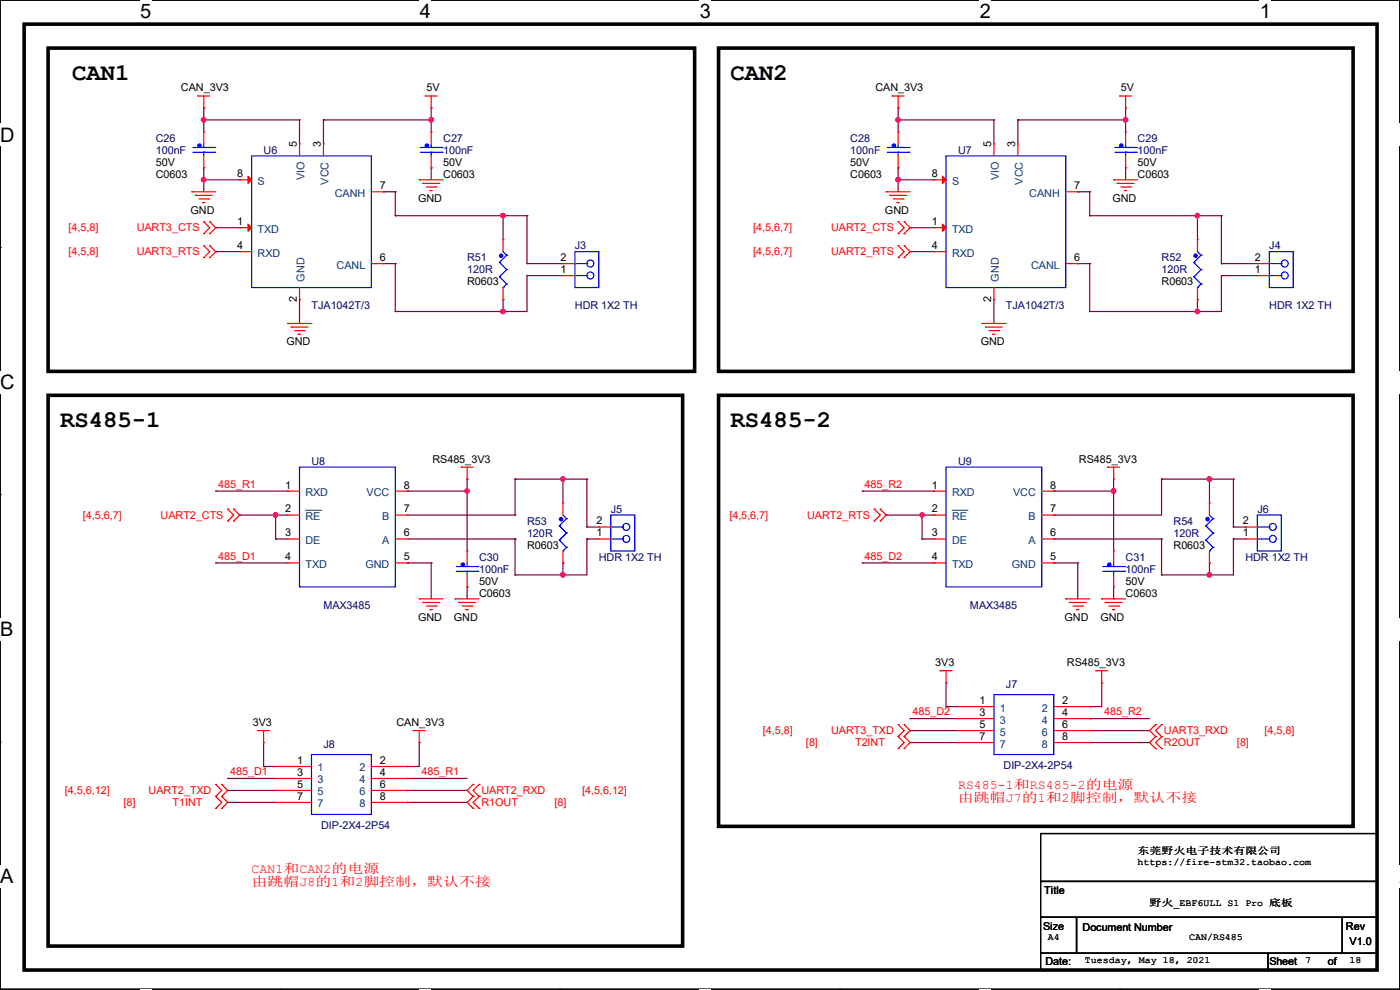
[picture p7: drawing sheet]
<svg xmlns="http://www.w3.org/2000/svg" width="297mm" height="210mm" viewBox="0 0 297 210" stroke-linecap="round" stroke-linejoin="round" font-family="sans-serif">
<path d="M0 0h297v209.8h-297z" fill="none" stroke="#000" stroke-width=".25"/>
<g fill="#fff">
<path d="M29.7 0h2.4v4.8h-2.4z"/>
<path d="M29.7 209.8h2.4v.2h-2.4z"/>
</g>
<path d="M59.4 0h.1M59.4 209.8h.1" fill="none" stroke="#000" stroke-width=".25"/>
<g fill="#fff">
<path d="M89.1 0h2.3v4.8h-2.3z"/>
<path d="M89.1 209.8h2.3v.2h-2.3z"/>
</g>
<path d="M118.8 0h.1M118.8 209.8h.1" fill="none" stroke="#000" stroke-width=".25"/>
<g fill="#fff">
<path d="M148.5 0h2.3v4.8h-2.3z"/>
<path d="M148.5 209.8h2.3v.2h-2.3z"/>
</g>
<path d="M178.2 0h.1M178.2 209.8h.1" fill="none" stroke="#000" stroke-width=".25"/>
<g fill="#fff">
<path d="M207.9 0h2.3v4.8h-2.3z"/>
<path d="M207.9 209.8h2.3v.2h-2.3z"/>
</g>
<path d="M237.6 0h.1M237.6 209.8h.1" fill="none" stroke="#000" stroke-width=".25"/>
<g fill="#fff">
<path d="M267.3 0h2.3v4.8h-2.3z"/>
<path d="M267.3 209.8h2.3v.2h-2.3z"/>
<path d="M0 26.2h3.1v4.8h-3.1z"/>
<path d="M297 26.2v4.8z"/>
<path d="M0 78.7h3.1v4.7h-3.1z"/>
<path d="M297 78.7v4.7z"/>
</g>
<path d="M0 52.5h.1M297 52.5h.1" fill="none" stroke="#000" stroke-width=".25"/>
<g fill="#fff">
<path d="M0 131.1h2.9v4.8h-2.9z"/>
<path d="M297 131.1v4.8z"/>
</g>
<path d="M0 104.9h.1M297 104.9h.1" fill="none" stroke="#000" stroke-width=".25"/>
<g fill="#fff">
<path d="M0 183.6h2.9v4.7h-2.9z"/>
<path d="M296.9 183.6h.1v4.7h-.1z"/>
</g>
<path d="M0 157.4h.1M297 157.4h.1M220.8 176.8h71.3v10.2h-71.3zM220.8 187h71.3v7.6h-71.3zM220.8 194.6h7.6v7.6h-7.6zM228.4 194.6h56.4v7.6h-56.4zM284.8 194.6h7.3v7.6h-7.3zM220.8 202.2h48.2v3.6h-48.2zM269 202.2h23.1v3.6h-23.1z" fill="none" stroke="#000" stroke-width=".25"/>
<path d="M5.1 5.1h287v200.7h-287zM10.2 10.2h137.2v68.6h-137.2zM152.4 10.2h134.7v68.6h-134.7zM10.2 83.9h134.6v116.8h-134.6zM152.4 83.9h134.7v91.4h-134.7z" fill="none" stroke="#000" stroke-width=".76"/>
<g fill="none" stroke="#800040" stroke-width=".25">
<path d="M43.2 22.9h.1M43.2 25.4h.1M43.2 38.1h.1M43.2 35.6h.1M43.2 25.4h20.3M43.2 22.9v5.1M43.2 35.6v5.1M43.2 38.1h7.6M63.5 25.4h.1M63.5 25.4v5.1M68.6 25.4h.1M68.6 25.4h22.9"/>
<path d="M68.6 25.4v5.1M91.5 22.9h.1M91.5 35.6h.1M91.5 25.4h.1M91.5 22.9v5.1M91.5 35.6v2.5M190.5 22.9h.1M190.5 25.4h.1M190.5 38.1h.1M190.5 35.6h.1M190.5 25.4h20.4M190.5 38.1h7.7"/>
<path d="M190.5 22.9v5.1M190.5 35.6v5.1M210.9 25.4h.1M210.9 25.4v5.1M215.9 25.4h.1M215.9 25.4h22.9M215.9 25.4v5.1M238.8 22.9h.1M238.8 35.6h.1M238.8 25.4h.1M238.8 22.9v5.1M238.8 35.6v2.5"/>
<path d="M45.8 48.3h.1M45.8 53.4h.1M45.8 48.3h5M45.8 53.4h5M81.3 55.9h.1M81.3 40.7h.1M81.3 55.9h2.6M81.3 40.7h2.6M83.9 45.8h.1M83.9 40.7h.1M83.9 55.9h.1M83.9 45.8h27.9"/>
<path d="M83.9 40.7v5.1M83.9 55.9v10.2M106.7 45.8h.1M106.7 45.8v5M111.8 45.8h.1M111.8 58.5h.1M111.8 55.9h.1M111.8 58.5v7.6h-27.9M111.8 55.9h7.6M111.8 45.8v10.1M111.8 58.5h7.6M193.1 48.3h.1"/>
<path d="M193.1 53.4h.1M193.1 48.3h5.1M193.1 53.4h5.1M228.6 55.9h.1M228.6 40.7h.1M228.6 55.9h2.6M228.6 40.7h2.6M231.2 45.8h.1M231.2 40.7h.1M231.2 55.9h.1M231.2 45.8h27.9M231.2 40.7v5.1"/>
<path d="M231.2 55.9v10.2M254 45.8h.1M254 45.8v5M259.1 45.8h.1M259.1 58.5h.1M259.1 55.9h.1M259.1 58.5v7.6h-27.9M259.1 55.9h7.6M259.1 58.5h7.6M259.1 45.8v10.1M63.5 63.5h.1M63.5 63.5v5.1"/>
<path d="M83.9 66.1h.1M106.7 63.5h.1M106.7 66.1h.1M106.7 63.5v2.6M210.9 63.5h.1M210.9 63.5v5.1M231.2 66.1h.1M254 63.5h.1M254 66.1h.1M254 63.5v2.6M45.8 104.2h.1M45.8 119.4h.1"/>
<path d="M45.8 104.2h15.2M45.8 119.4h15.2M50.8 109.3h.1M50.8 109.3h10.2M58.5 109.3h.1M58.5 114.3h.1M58.5 109.3v5M58.5 114.3h2.5M86.4 104.2h.1M86.4 119.4h.1M86.4 104.2h12.7M86.4 119.4h5.1"/>
<path d="M86.4 109.3h22.9M86.4 114.3h22.9M91.5 119.4h.1M91.5 119.4v7.6M99.1 101.6h.1M99.1 104.2h.1M99.1 101.6v15.3M109.3 109.3h.1M109.3 101.6h.1M109.3 114.3h.1M109.3 101.6h15.2M109.3 101.6v7.7"/>
<path d="M109.3 114.3v7.7M119.4 119.4h.1M119.4 101.6h.1M119.4 101.6v5.1M119.4 119.4v2.6M124.5 101.6h.1M124.5 114.3h.1M124.5 111.8h.1M124.5 114.3h2.5M124.5 101.6v10.2M124.5 114.3v7.7h-15.2M124.5 111.8h2.5"/>
<path d="M182.9 104.2h.1M182.9 119.4h.1M182.9 104.2h15.3M182.9 119.4h15.3M188 109.3h.1M188 109.3h10.2M195.6 109.3h.1M195.6 114.3h.1M195.6 114.3h2.6M195.6 109.3v5M223.6 104.2h.1M223.6 109.3h.1"/>
<path d="M223.6 114.3h.1M223.6 119.4h.1M223.6 104.2h12.7M223.6 119.4h5M223.6 114.3h22.8M228.6 119.4h.1M228.6 119.4v7.6M236.3 104.2h.1M236.3 101.6v15.3M246.4 101.6h.1M246.4 114.3h.1M246.4 101.6v7.7h-22.8"/>
<path d="M246.4 101.6h15.3M246.4 114.3v7.7M256.6 119.4h.1M256.6 101.6h.1M256.6 101.6v5.1M256.6 119.4v2.6M261.7 101.6h.1M261.7 114.3h.1M261.7 111.8h.1M261.7 114.3h2.5M261.7 114.3v7.7h-15.3M261.7 111.8h2.5"/>
<path d="M261.7 101.6v10.2M99.1 124.5h.1M99.1 124.5v2.5M109.3 122h.1M119.4 122h.1M236.3 127h.1M236.3 124.5v2.5M246.4 122h.1M256.6 122h.1M55.9 157.5h.1M55.9 157.5v5.1M88.9 157.5h.1"/>
<path d="M88.9 157.5v5.1h-2.5M193.1 155h.1M193.1 152.4h.1M193.1 157.5h.1M193.1 155h10.1M193.1 152.4h10.1M193.1 157.5h10.1M200.7 144.8h.1M200.7 149.9h.1M200.7 144.8v5.1M200.7 149.9h2.5M231.2 149.9h.1"/>
<path d="M231.2 152.4h.1M231.2 155h.1M231.2 157.5h.1M231.2 155h12.7M231.2 152.4h12.7M231.2 157.5h12.7M233.7 144.8h.1M233.7 144.8v5.1h-2.5M48.3 167.7h.1M48.3 165.1h.1M48.3 170.2h.1M48.3 167.7h10.2"/>
<path d="M48.3 165.1h10.2M48.3 170.2h10.2M55.9 162.6h.1M55.9 162.6h2.6M86.4 162.6h.1M86.4 165.1h.1M86.4 167.7h.1M86.4 170.2h.1M86.4 167.7h12.7M86.4 165.1h12.7M86.4 170.2h12.7"/>
</g>
<g fill="#f0f" stroke="#f0f" stroke-width=".25">
<circle cx="91.5" cy="25.4" r=".49"/>
<circle cx="43.2" cy="25.4" r=".49"/>
<circle cx="106.7" cy="45.7" r=".49"/>
<circle cx="106.7" cy="66.1" r=".49"/>
<circle cx="43.2" cy="38.1" r=".49"/>
<circle cx="58.4" cy="109.2" r=".49"/>
<circle cx="119.4" cy="101.6" r=".49"/>
<circle cx="99.1" cy="104.2" r=".49"/>
<circle cx="119.4" cy="121.9" r=".49"/>
<circle cx="238.8" cy="25.4" r=".49"/>
<circle cx="190.5" cy="25.4" r=".49"/>
<circle cx="254" cy="66.1" r=".49"/>
<circle cx="254" cy="45.7" r=".49"/>
<circle cx="190.5" cy="38.1" r=".49"/>
<circle cx="195.6" cy="109.2" r=".49"/>
<circle cx="256.6" cy="101.6" r=".49"/>
<circle cx="256.6" cy="121.9" r=".49"/>
<circle cx="236.2" cy="104.2" r=".49"/>
</g>
<g fill="none" stroke="#f00" stroke-width=".25">
<path d="M42 20.4h.1M42 20.4h2.5M43.2 22.9h.1M43.2 28h.1M43.2 35.6h.1M43.2 20.4v2.5M43.2 28v2.5M43.2 33.1v2.5M50.8 38.1h.1M50.8 38.1h2.6M63.5 30.5h.1M63.5 30.5v2.6"/>
<path d="M68.6 30.5h.1M68.6 30.5v2.6M88.9 38.1h.1M88.9 38.1h5.1M89.7 38.9h.1M89.7 38.9h3.6M90.2 20.4h.1M90.2 20.4h2.6M90.5 39.7h2M91.5 22.9h.1M91.5 28h.1M91.5 35.6h.1"/>
<path d="M91.5 20.4v2.5M91.5 28v2.5M91.5 33.1v2.5M92.5 39.7h.1M189.3 20.4h.1M189.3 20.4h2.5M190.5 22.9h.1M190.5 28h.1M190.5 35.6h.1M190.5 20.4v2.5M190.5 28v2.5M190.5 33.1v2.5"/>
<path d="M198.2 38.1h.1M198.2 38.1h2.5M210.9 30.5h.1M210.9 30.5v2.6M215.9 30.5h.1M215.9 30.5v2.6M236.3 38.1h.1M236.3 38.1h5M237 38.9h.1M237 38.9h3.6M237.5 20.4h.1M237.5 20.4h2.6"/>
<path d="M237.8 39.7h2M238.8 22.9h.1M238.8 28h.1M238.8 35.6h.1M238.8 20.4v2.5M238.8 28v2.5M238.8 33.1v2.5M239.8 39.7h.1M40.7 40.7h.1M40.7 40.7h5.1M41.4 41.4h.1M41.4 41.4h3.6"/>
<path d="M42.2 42.2h2M43 43h.1M43 43h.5M43.2 49.6h.1M43.2 47h.1M43.2 54.7h.1M43.2 52.1h.1M43.2 47l1.3 1.3-1.3 1.3M43.2 52.1l1.3 1.3-1.3 1.3M44.2 42.2h.1M44.5 47h.1M44.5 49.6h.1"/>
<path d="M44.5 52.1h.1M44.5 54.7h.1M44.5 47l1.3 1.3-1.3 1.3M44.5 52.1l1.3 1.3-1.3 1.3M50.8 48.3h.1M50.8 53.4h.1M50.8 48.3h2.6M50.8 53.4h2.6M78.8 40.7h2.5M78.8 55.9h2.5M81.3 55.9h.1M81.3 40.7h.1"/>
<path d="M91.2 40.4h.1M91.2 40.4h.5M106.7 50.8h.1M106.7 50.8v2.6M119.4 58.5h.1M119.4 55.9h.1M119.4 55.9h2.6M119.4 58.5h2.6M188 40.7h.1M188 40.7h5.1M188.8 41.4h.1M188.8 41.4h3.5"/>
<path d="M189.5 42.2h2.1M190.3 43h.1M190.3 43h.5M190.5 49.6h.1M190.5 47h.1M190.5 54.7h.1M190.5 52.1h.1M190.5 47l1.3 1.3-1.3 1.3M190.5 52.1l1.3 1.3-1.3 1.3M191.6 42.2h.1M191.8 47h.1M191.8 49.6h.1"/>
<path d="M191.8 52.1h.1M191.8 54.7h.1M191.8 47l1.3 1.3-1.3 1.3M191.8 52.1l1.3 1.3-1.3 1.3M198.2 48.3h.1M198.2 53.4h.1M198.2 48.3h2.5M198.2 53.4h2.5M226.1 40.7h2.5M226.1 55.9h2.5M228.6 55.9h.1M228.6 40.7h.1"/>
<path d="M238.5 40.4h.1M238.5 40.4h.6M254 50.8h.1M254 50.8v2.6M266.7 58.5h.1M266.7 55.9h.1M266.7 55.9h2.6M266.7 58.5h2.6M61 68.6h.1M61 68.6h5.1M61.8 69.4h.1M61.8 69.4h3.5"/>
<path d="M62.5 70.1h2.1M63.3 70.9h.1M63.3 70.9h.5M63.5 63.5h.1M63.5 61v2.5M64.6 70.1h.1M106.7 63.5h.1M106.7 61v2.5M208.3 68.6h.1M208.3 68.6h5.1M209.1 69.4h.1M209.1 69.4h3.5"/>
<path d="M209.8 70.1h2.1M210.6 70.9h.1M210.6 70.9h.5M210.9 63.5h.1M210.9 61v2.5M211.9 70.1h.1M254 63.5h.1M254 61v2.5M97.8 99.1h.1M97.8 99.1h2.6M99.1 99.1v2.5M235 99.1h.1"/>
<path d="M235 99.1h2.5M236.3 99.1v2.5M48.3 110.5h.1M48.3 108h.1M48.3 108l1.3 1.3-1.3 1.2M49.6 108h.1M49.6 110.5h.1M49.6 108l1.2 1.3-1.2 1.2M61 119.4h.1M61 109.3h.1M61 104.2h.1M61 114.3h.1"/>
<path d="M61 114.3h2.5M61 119.4h2.5M61 109.3h2.5M61 104.2h2.5M83.9 114.3h2.5M83.9 119.4h2.5M83.9 109.3h2.5M83.9 104.2h2.5M86.4 114.3h.1M86.4 119.4h.1M86.4 109.3h.1M86.4 104.2h.1"/>
<path d="M99.1 101.6h.1M99.1 116.9h.1M99.1 116.9v2.5M119.4 106.7h.1M119.4 119.4h.1M119.4 106.7v2.6M119.4 116.9v2.5M127 114.3h.1M127 111.8h.1M127 114.3h2.6M127 111.8h2.6M185.5 110.5h.1"/>
<path d="M185.5 108h.1M185.5 108l1.2 1.3-1.2 1.2M186.7 108h.1M186.7 110.5h.1M186.7 108l1.3 1.3-1.3 1.2M198.2 119.4h.1M198.2 109.3h.1M198.2 104.2h.1M198.2 114.3h.1M198.2 114.3h2.5M198.2 119.4h2.5M198.2 109.3h2.5"/>
<path d="M198.2 104.2h2.5M221 114.3h2.6M221 119.4h2.6M221 109.3h2.6M221 104.2h2.6M223.6 114.3h.1M223.6 119.4h.1M223.6 109.3h.1M223.6 104.2h.1M236.3 101.6h.1M236.3 116.9h.1M236.3 116.9v2.5"/>
<path d="M256.6 106.7h.1M256.6 119.4h.1M256.6 106.7v2.6M256.6 116.9v2.5M264.2 114.3h.1M264.2 111.8h.1M264.2 114.3h2.5M264.2 111.8h2.5M88.9 127h.1M88.9 127h5.1M89.7 127.8h.1M89.7 127.8h3.6"/>
<path d="M90.5 128.6h2M91.2 129.3h.1M91.2 129.3h.5M92.5 128.6h.1M96.6 127h.1M96.6 127h5M97.3 127.8h.1M97.3 127.8h3.6M98.1 128.6h2M98.8 129.3h.1M98.8 129.3h.6M99.1 124.5h.1"/>
<path d="M99.1 122v2.5M100.1 128.6h.1M226.1 127h.1M226.1 127h5.1M226.9 127.8h.1M226.9 127.8h3.5M227.6 128.6h2.1M228.4 129.3h.1M228.4 129.3h.5M229.7 128.6h.1M233.7 127h.1M233.7 127h5.1"/>
<path d="M234.5 127.8h.1M234.5 127.8h3.5M235.2 128.6h2.1M236 129.3h.1M236 129.3h.5M236.3 124.5h.1M236.3 122v2.5M237.3 128.6h.1M54.7 155h.1M54.7 155h2.5M55.9 157.5h.1M55.9 155v2.5"/>
<path d="M87.7 155h.1M87.7 155h2.5M88.9 157.5h.1M88.9 155v2.5M190.5 156.3h.1M190.5 153.7h.1M190.5 158.8h.1M190.5 153.7l1.3 1.3-1.3 1.3M190.5 156.3l1.3 1.2-1.3 1.3M191.8 153.7h.1M191.8 156.3h.1M191.8 158.8h.1"/>
<path d="M191.8 153.7l1.3 1.3-1.3 1.3M191.8 156.3l1.3 1.2-1.3 1.3M199.4 142.3h.1M199.4 142.3h2.6M200.7 144.8h.1M200.7 142.3v2.5M203.2 149.9h.1M203.2 152.4h.1M203.2 155h.1M203.2 157.5h.1M203.2 155h7.7M203.2 149.9h7.7"/>
<path d="M203.2 152.4h7.7M203.2 157.5h7.7M223.6 155h7.6M223.6 149.9h7.6M223.6 152.4h7.6M223.6 157.5h7.6M231.2 149.9h.1M231.2 152.4h.1M231.2 155h.1M231.2 157.5h.1M232.5 142.3h.1M232.5 142.3h2.5"/>
<path d="M233.7 144.8h.1M233.7 142.3v2.5M245.2 153.7h.1M245.2 156.3h.1M245.2 158.8h.1M245.2 153.7l-1.3 1.3 1.3 1.3M245.2 156.3l-1.3 1.2 1.3 1.3M246.4 156.3h.1M246.4 153.7h.1M246.4 158.8h.1M246.4 153.7l-1.2 1.3 1.2 1.3M246.4 156.3l-1.2 1.2 1.2 1.3"/>
<path d="M45.8 169h.1M45.8 166.4h.1M45.8 171.5h.1M45.8 166.4l1.2 1.3-1.2 1.3M45.8 169l1.2 1.2-1.2 1.3M47 166.4h.1M47 169h.1M47 171.5h.1M47 166.4l1.3 1.3-1.3 1.3M47 169l1.3 1.2-1.3 1.3M58.5 162.6h.1M58.5 165.1h.1"/>
<path d="M58.5 167.7h.1M58.5 170.2h.1M58.5 162.6h7.6M58.5 165.1h7.6M58.5 167.7h7.6M58.5 170.2h7.6M78.8 162.6h7.6M78.8 165.1h7.6M78.8 167.7h7.6M78.8 170.2h7.6M86.4 162.6h.1M86.4 165.1h.1"/>
<path d="M86.4 167.7h.1M86.4 170.2h.1M100.4 166.4h.1M100.4 169h.1M100.4 171.5h.1M100.4 166.4l-1.3 1.3 1.3 1.3M100.4 169l-1.3 1.2 1.3 1.3M101.6 169h.1M101.6 166.4h.1M101.6 171.5h.1M101.6 166.4l-1.2 1.3 1.2 1.3M101.6 169l-1.2 1.2 1.2 1.3"/>
</g>
<g fill="none" stroke="#00f" stroke-width=".25">
<path d="M40.9 32.3h4.6M40.9 31.3h4.6M43.2 32.3h.1M43.2 31.3h.1M43.2 30.5v.8M43.2 32.3v.8M45.5 32.3h.1M45.5 31.3h.1M53.4 33.1h25.4v27.9h-25.4zM89.2 32.3h4.6M89.2 31.3h4.6M91.5 32.3h.1"/>
<path d="M91.5 31.3h.1M91.5 30.5v.8M91.5 32.3v.8M93.8 32.3h.1M93.8 31.3h.1M188.3 32.3h4.5M188.3 31.3h4.5M190.5 32.3h.1M190.5 31.3h.1M190.5 30.5v.8M190.5 32.3v.8M192.8 32.3h.1"/>
<path d="M192.8 31.3h.1M200.7 33.1h25.4v27.9h-25.4zM236.5 32.3h4.6M236.5 31.3h4.6M238.8 32.3h.1M238.8 31.3h.1M238.8 30.5v.8M238.8 32.3v.8M241.1 32.3h.1M241.1 31.3h.1M106 55.7h.1M106 58.7h.1"/>
<path d="M106 55.7l1.5 1.5M106 58.7l1.5 1.5M106.7 53.4l.8 .7M107.5 54.1h.1M107.5 57.2h.1M107.5 54.1l-1.5 1.6M107.5 57.2l-1.5 1.5M122 53.4h5v7.6h-5zM122 58.5h2.5M122 55.9h2.5M124.5 58.5h.1M124.5 55.9h.1"/>
<path d="M253.3 55.7h.1M253.3 58.7h.1M253.3 55.7l1.5 1.5M253.3 58.7l1.5 1.5M254 53.4l.8 .7M254.8 54.1h.1M254.8 57.2h.1M254.8 54.1l-1.5 1.6M254.8 57.2l-1.5 1.5M269.3 53.4h5.1v7.6h-5.1zM269.3 58.5h2.5M269.3 55.9h2.5"/>
<path d="M271.8 58.5h.1M271.8 55.9h.1M106.7 61h.1M107.5 60.2h.1M107.5 60.2l-.8 .8M254 61h.1M254.8 60.2h.1M254.8 60.2l-.8 .8M63.5 99.1h20.4v25.4h-20.4zM200.7 99.1h20.3v25.4h-20.3zM99.1 119.4v.8M118.7 111.5h.1"/>
<path d="M118.7 114.6h.1M118.7 111.5l1.5 1.6M118.7 114.6l1.5 1.5M119.4 116.9h.1M119.4 109.3l.8 .7M120.2 110h.1M120.2 113.1h.1M120.2 116.1h.1M120.2 110l-1.5 1.5M120.2 113.1l-1.5 1.5M120.2 116.1l-.8 .8M129.6 109.3h5.1v7.6h-5.1z"/>
<path d="M129.6 114.3h2.5M129.6 111.8h2.5M132.1 114.3h.1M132.1 111.8h.1M236.3 119.4v.8M255.8 111.5h.1M255.8 114.6h.1M255.8 111.5l1.5 1.6M255.8 114.6l1.5 1.5M256.6 116.9h.1M256.6 109.3l.7 .7M257.3 110h.1"/>
<path d="M257.3 113.1h.1M257.3 116.1h.1M257.3 110l-1.5 1.5M257.3 113.1l-1.5 1.5M257.3 116.1l-.7 .8M266.7 109.3h5.1v7.6h-5.1zM266.7 114.3h2.6M266.7 111.8h2.6M269.3 114.3h.1M269.3 111.8h.1M96.8 121.2h4.6M96.8 120.2h4.6"/>
<path d="M99.1 121.2h.1M99.1 120.2h.1M99.1 121.2v.8M101.4 121.2h.1M101.4 120.2h.1M234 121.2h4.5M234 120.2h4.5M236.3 121.2h.1M236.3 120.2h.1M236.3 121.2v.8M238.5 121.2h.1M238.5 120.2h.1"/>
<path d="M210.9 147.4h12.7v12.7h-12.7zM66.1 160.1h12.7v12.7h-12.7z"/>
<circle cx="125.2" cy="58.4" r=".74"/>
<circle cx="125.2" cy="55.9" r=".74"/>
<circle cx="272.6" cy="55.9" r=".74"/>
<circle cx="272.6" cy="58.4" r=".74"/>
<circle cx="132.9" cy="114.3" r=".74"/>
<circle cx="132.9" cy="111.8" r=".74"/>
<circle cx="270" cy="111.8" r=".74"/>
<circle cx="270" cy="114.3" r=".74"/>
</g>
<g fill="#00f" stroke="#00f" stroke-width=".25">
<circle cx="235.4" cy="119.8" r=".36"/>
<circle cx="253.6" cy="54.3" r=".36"/>
<circle cx="119" cy="110.1" r=".36"/>
<circle cx="42.3" cy="30.9" r=".36"/>
<circle cx="256.2" cy="110.1" r=".36"/>
<circle cx="98.2" cy="119.8" r=".36"/>
<circle cx="106.3" cy="54.3" r=".36"/>
<circle cx="237.9" cy="30.9" r=".36"/>
<circle cx="90.6" cy="30.9" r=".36"/>
<circle cx="189.6" cy="30.9" r=".36"/>
</g>
<g fill="#f00" stroke="#f00" stroke-width=".25">
<path d="M199.9 47.5l.8 .8-.8 .8z"/>
<path d="M199.9 37.4l.8 .7-.8 .8z"/>
<path d="M52.6 47.5l.8 .8-.8 .8z"/>
<path d="M52.6 37.4l.8 .7-.8 .8z"/>
</g>
<path d="M64.8 108.2h3.2M68 108.2h.1M202 108.2h3.1M205.1 108.2h.1" fill="none" stroke="#004080" stroke-width=".21"/>
<g font-size="5.1">
<text x="15.3" y="17">CAN1</text>
<text x="155" y="17">CAN2</text>
<text x="12.7" y="90.7">RS485-1</text>
<text x="155" y="90.7">RS485-2</text>
</g>
<g font-size="4.2">
<text x="29.7" y="3.9">5</text>
<text x="89.1" y="3.9">4</text>
<text x="148.5" y="3.9">3</text>
<text x="207.9" y="3.9">2</text>
<text x="267.3" y="3.9">1</text>
<text x="0" y="30.1">D</text>
<text x="0" y="82.5">C</text>
<text x="0" y="135">B</text>
<text x="0" y="187.4">A</text>
<text x="297" y="187.4">A</text>
</g>
<g font-size="2.8" fill="#f00">
<text x="203.2" y="167.4">RS485-1和RS485-2的电源</text>
<text x="203.2" y="170.2">由跳帽J7的1和2脚控制，默认不接</text>
<text x="53.4" y="185.2">CAN1和CAN2的电源</text>
<text x="53.4" y="188">由跳帽J8的1和2脚控制，默认不接</text>
</g>
<g font-size="2.3">
<text x="38.4" y="19.4">CAN_3V3</text>
<text x="90.5" y="19.4">5V</text>
<text x="185.7" y="19.4">CAN_3V3</text>
<text x="237.8" y="19.4">5V</text>
<text x="33.1" y="35.1">50V</text>
<text x="63" y="31.3" transform="rotate(-90 63 31.3)">5</text>
<text x="68.1" y="31.3" transform="rotate(-90 68.1 31.3)">3</text>
<text x="94" y="35.1">50V</text>
<text x="180.4" y="35.1">50V</text>
<text x="210.3" y="31.3" transform="rotate(-90 210.3 31.3)">5</text>
<text x="215.4" y="31.3" transform="rotate(-90 215.4 31.3)">3</text>
<text x="241.3" y="35.1">50V</text>
<text x="33.1" y="37.7">C0603</text>
<text x="50.3" y="37.6">8</text>
<text x="80.6" y="40.1">7</text>
<text x="94" y="37.7">C0603</text>
<text x="180.4" y="37.7">C0603</text>
<text x="197.7" y="37.6">8</text>
<text x="227.9" y="40.1">7</text>
<text x="241.3" y="37.7">C0603</text>
<text x="40.4" y="45.3">GND</text>
<text x="50.3" y="47.8">1</text>
<text x="88.7" y="42.8">GND</text>
<text x="187.8" y="45.3">GND</text>
<text x="197.7" y="47.8">1</text>
<text x="236" y="42.8">GND</text>
<text x="50.3" y="52.8">4</text>
<text x="197.7" y="52.8">4</text>
<text x="80.6" y="55.4">6</text>
<text x="118.9" y="57.9">1</text>
<text x="118.9" y="55.4">2</text>
<text x="227.9" y="55.4">6</text>
<text x="266.2" y="57.9">1</text>
<text x="266.2" y="55.4">2</text>
<text x="63" y="64.1" transform="rotate(-90 63 64.1)">2</text>
<text x="99.1" y="60.5">R0603</text>
<text x="210.3" y="64.1" transform="rotate(-90 210.3 64.1)">2</text>
<text x="246.4" y="60.5">R0603</text>
<text x="60.7" y="73.2">GND</text>
<text x="208.1" y="73.2">GND</text>
<text x="91.7" y="98.1">RS485_3V3</text>
<text x="228.9" y="98.1">RS485_3V3</text>
<text x="60.5" y="103.6">1</text>
<text x="85.6" y="103.6">8</text>
<text x="197.7" y="103.6">1</text>
<text x="222.8" y="103.6">8</text>
<text x="60.5" y="108.7">2</text>
<text x="60.5" y="113.8">3</text>
<text x="85.6" y="113.8">6</text>
<text x="85.6" y="108.7">7</text>
<text x="126.5" y="113.8">1</text>
<text x="126.5" y="111.3">2</text>
<text x="197.7" y="108.7">2</text>
<text x="197.7" y="113.8">3</text>
<text x="222.8" y="113.8">6</text>
<text x="222.8" y="108.7">7</text>
<text x="263.7" y="113.8">1</text>
<text x="263.7" y="111.3">2</text>
<text x="60.5" y="118.9">4</text>
<text x="85.6" y="118.9">5</text>
<text x="111.8" y="116.4">R0603</text>
<text x="197.7" y="118.9">4</text>
<text x="222.8" y="118.9">5</text>
<text x="249" y="116.4">R0603</text>
<text x="101.6" y="124">50V</text>
<text x="238.8" y="124">50V</text>
<text x="88.7" y="131.7">GND</text>
<text x="96.3" y="131.7">GND</text>
<text x="101.6" y="126.6">C0603</text>
<text x="225.9" y="131.7">GND</text>
<text x="233.5" y="131.7">GND</text>
<text x="238.8" y="126.6">C0603</text>
<text x="198.4" y="141.3">3V3</text>
<text x="226.4" y="141.3">RS485_3V3</text>
<text x="207.8" y="149.4">1</text>
<text x="225.3" y="149.4">2</text>
<text x="53.6" y="154">3V3</text>
<text x="84.1" y="154">CAN_3V3</text>
<text x="207.8" y="151.9">3</text>
<text x="207.8" y="154.4">5</text>
<text x="225.3" y="151.9">4</text>
<text x="225.3" y="154.4">6</text>
<text x="207.8" y="157">7</text>
<text x="225.3" y="157">8</text>
<text x="63" y="162.1">1</text>
<text x="63" y="164.6">3</text>
<text x="63" y="167.1">5</text>
<text x="80.6" y="162.1">2</text>
<text x="80.6" y="164.6">4</text>
<text x="80.6" y="167.1">6</text>
<text x="63" y="169.7">7</text>
<text x="80.6" y="169.7">8</text>
<text x="221.5" y="189.6">Title</text>
<text x="221.3" y="197.2">Size</text>
<text x="229.7" y="197.4">Document Number</text>
<text x="285.5" y="197.2">Rev</text>
<text x="286.3" y="200.5">V1.0</text>
<text x="221.8" y="204.8">Date:</text>
<text x="269.3" y="204.8">Sheet</text>
<text x="281.7" y="204.8">of</text>
</g>
<g font-size="2.3" fill="#000080">
<text x="33.1" y="30.1">C26</text>
<text x="33.1" y="32.6">100nF</text>
<text x="55.9" y="32.6">U6</text>
<text x="94" y="30.1">C27</text>
<text x="94" y="32.6">100nF</text>
<text x="180.4" y="30.1">C28</text>
<text x="180.4" y="32.6">100nF</text>
<text x="203.2" y="32.6">U7</text>
<text x="241.3" y="30.1">C29</text>
<text x="241.3" y="32.6">100nF</text>
<text x="122" y="52.9">J3</text>
<text x="269.3" y="52.9">J4</text>
<text x="99.1" y="55.5">R51</text>
<text x="99.1" y="58">120R</text>
<text x="246.4" y="55.5">R52</text>
<text x="246.4" y="58">120R</text>
<text x="66.1" y="65.6">TJA1042T/3</text>
<text x="122" y="65.6">HDR 1X2 TH</text>
<text x="213.4" y="65.6">TJA1042T/3</text>
<text x="269.3" y="65.6">HDR 1X2 TH</text>
<text x="66.1" y="98.6">U8</text>
<text x="203.2" y="98.6">U9</text>
<text x="111.8" y="111.3">R53</text>
<text x="111.8" y="113.9">120R</text>
<text x="129.6" y="108.8">J5</text>
<text x="249" y="111.3">R54</text>
<text x="249" y="113.9">120R</text>
<text x="266.7" y="108.8">J6</text>
<text x="101.6" y="119">C30</text>
<text x="127" y="119">HDR 1X2 TH</text>
<text x="238.8" y="119">C31</text>
<text x="264.2" y="119">HDR 1X2 TH</text>
<text x="101.6" y="121.5">100nF</text>
<text x="238.8" y="121.5">100nF</text>
<text x="68.6" y="129.1">MAX3485</text>
<text x="205.8" y="129.1">MAX3485</text>
<text x="213.4" y="145.9">J7</text>
<text x="68.6" y="158.6">J8</text>
<text x="212.9" y="163.2">DIP-2X4-2P54</text>
<text x="68.1" y="175.9">DIP-2X4-2P54</text>
</g>
<g font-size="2.3" fill="#004080">
<text x="54.7" y="39.2">S</text>
<text x="64.6" y="38.3" transform="rotate(-90 64.6 38.3)">VIO</text>
<text x="69.7" y="39.2" transform="rotate(-90 69.7 39.2)">VCC</text>
<text x="71" y="41.7">CANH</text>
<text x="202" y="39.2">S</text>
<text x="211.9" y="38.3" transform="rotate(-90 211.9 38.3)">VIO</text>
<text x="217" y="39.2" transform="rotate(-90 217 39.2)">VCC</text>
<text x="218.4" y="41.7">CANH</text>
<text x="54.7" y="49.4">TXD</text>
<text x="202" y="49.4">TXD</text>
<text x="54.7" y="54.4">RXD</text>
<text x="64.6" y="59.7" transform="rotate(-90 64.6 59.7)">GND</text>
<text x="71.4" y="57">CANL</text>
<text x="202" y="54.4">RXD</text>
<text x="211.9" y="59.7" transform="rotate(-90 211.9 59.7)">GND</text>
<text x="218.7" y="57">CANL</text>
<text x="64.8" y="105.2">RXD</text>
<text x="77.8" y="105.2">VCC</text>
<text x="202" y="105.2">RXD</text>
<text x="214.9" y="105.2">VCC</text>
<text x="64.8" y="110.3">RE</text>
<text x="81.1" y="110.3">B</text>
<text x="202" y="110.3">RE</text>
<text x="218.2" y="110.3">B</text>
<text x="64.8" y="115.4">DE</text>
<text x="81.1" y="115.4">A</text>
<text x="202" y="115.4">DE</text>
<text x="218.2" y="115.4">A</text>
<text x="64.8" y="120.5">TXD</text>
<text x="77.5" y="120.5">GND</text>
<text x="202" y="120.5">TXD</text>
<text x="214.7" y="120.5">GND</text>
<text x="212.1" y="151">1</text>
<text x="212.1" y="153.5">3</text>
<text x="221" y="151">2</text>
<text x="221" y="153.5">4</text>
<text x="212.1" y="156">5</text>
<text x="212.1" y="158.6">7</text>
<text x="221" y="156">6</text>
<text x="221" y="158.6">8</text>
<text x="67.4" y="163.7">1</text>
<text x="67.4" y="166.2">3</text>
<text x="76.2" y="163.7">2</text>
<text x="76.2" y="166.2">4</text>
<text x="67.4" y="168.7">5</text>
<text x="67.4" y="171.3">7</text>
<text x="76.2" y="168.7">6</text>
<text x="76.2" y="171.3">8</text>
</g>
<g font-size="2.3" fill="#f00">
<text x="14.5" y="49.1">[4,5,8]</text>
<text x="29" y="49.1">UART3_CTS</text>
<text x="159.8" y="49.1">[4,5,6,7]</text>
<text x="176.3" y="49.1">UART2_CTS</text>
<text x="14.5" y="54.2">[4,5,8]</text>
<text x="29" y="54.2">UART3_RTS</text>
<text x="159.8" y="54.2">[4,5,6,7]</text>
<text x="176.3" y="54.2">UART2_RTS</text>
<text x="46.3" y="103.5">485_R1</text>
<text x="183.4" y="103.5">485_R2</text>
<text x="17.6" y="110.1">[4,5,6,7]</text>
<text x="34.1" y="110.1">UART2_CTS</text>
<text x="154.7" y="110.1">[4,5,6,7]</text>
<text x="171.2" y="110.1">UART2_RTS</text>
<text x="46.3" y="118.7">485_D1</text>
<text x="183.4" y="118.7">485_D2</text>
<text x="161.8" y="155.8">[4,5,8]</text>
<text x="176.3" y="155.8">UART3_TXD</text>
<text x="193.6" y="151.7">485_D2</text>
<text x="234.2" y="151.7">485_R2</text>
<text x="246.9" y="155.8">UART3_RXD</text>
<text x="268.3" y="155.8">[4,5,8]</text>
<text x="171" y="158.3">[8]</text>
<text x="181.4" y="158.3">T2INT</text>
<text x="246.9" y="158.3">R2OUT</text>
<text x="262.4" y="158.3">[8]</text>
<text x="48.8" y="164.4">485_D1</text>
<text x="89.5" y="164.4">485_R1</text>
<text x="13.8" y="168.5">[4,5,6,12]</text>
<text x="26.2" y="171">[8]</text>
<text x="31.5" y="168.5">UART2_TXD</text>
<text x="36.6" y="171">T1INT</text>
<text x="102.2" y="168.5">UART2_RXD</text>
<text x="102.2" y="171">R1OUT</text>
<text x="117.6" y="171">[8]</text>
<text x="123.5" y="168.5">[4,5,6,12]</text>
</g>
<g font-size="2">
<text x="241.3" y="181.2">东莞野火电子技术有限公司</text>
<text x="241.3" y="183.5">https://fire-stm32.taobao.com</text>
<text x="243.9" y="192.1">野火_EBF6ULL S1 Pro 底板</text>
<text x="222.3" y="199.5">A4</text>
<text x="252.3" y="199.5">CAN/RS485</text>
<text x="230.2" y="204.3">Tuesday, May 18, 2021</text>
<text x="276.9" y="204.3">7</text>
<text x="286.3" y="204.3">18</text>
</g>
</svg>
